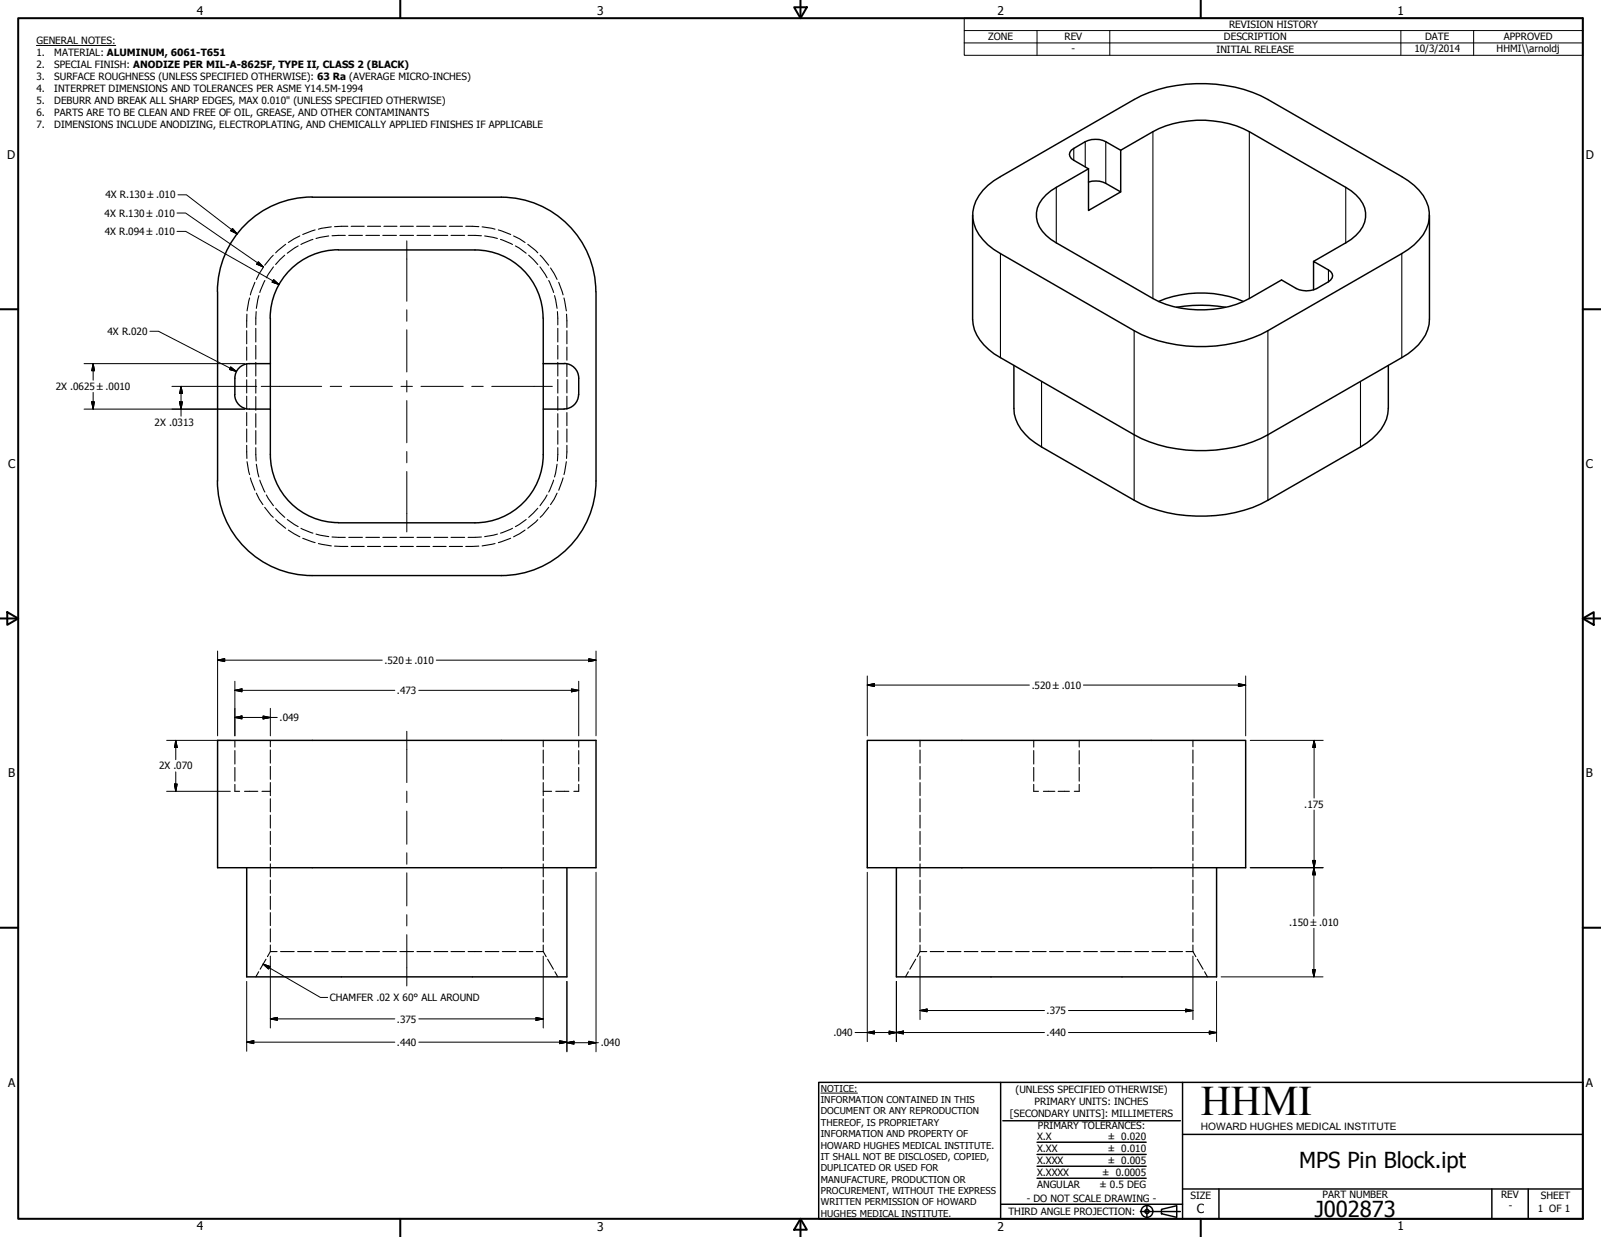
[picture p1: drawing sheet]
<svg xmlns="http://www.w3.org/2000/svg" width="559mm" height="432mm" viewBox="0 0 559 432" stroke-linecap="round" stroke-linejoin="round" font-family="sans-serif">
<!-- layer: Hidden (ANSI) -->
<g fill="none" stroke="#000" stroke-width=".38">
<path d="M115.6 79.2l-4.5 .8M121.4 79l-4.6 .1M122.6 79h4.5M128.3 79h4.5M134 79h4.6M139.7 79h4.6M145.4 79h4.6M151.1 79h4.6M156.8 79h4.6M162.6 79l4.5 .1M168.3 79.2l4.5 .8M89 98.6l-1.6 4.3"/>
<path d="M91.8 93.5l-2.3 4M92.5 97.9l-1.8 4.2M95.4 89.1l-3 3.5M95.4 93.2l-2.4 3.8M99.4 89.1l-3.2 3.2M99.7 85.3l-3.5 3M104.1 85.9l-3.8 2.5M104.6 82.4l-4 2.2M109.2 83.6l-4.2 1.7M110 80.3l-4.3 1.6M114.7 82.4l-4.4 .8M120.5 82.2l-4.6 .1"/>
<path d="M121.7 82.2h4.8M127.7 82.2h4.8M133.6 82.2h4.8M139.6 82.2h4.7M145.5 82.2h4.8M151.5 82.2h4.8M157.4 82.2h4.8M163.4 82.2l4.6 .1M169.2 82.4l4.4 .8M173.9 80.3l4.3 1.6M174.7 83.6l4.2 1.7M179.3 82.4l4 2.2"/>
<path d="M179.9 85.9l3.7 2.5M184.2 85.3l3.5 3M184.5 89.1l3.2 3.2M188.5 93.2l2.4 3.8M188.5 89.1l3 3.5M191.5 97.9l1.7 4.2M192.2 93.5l2.2 4M195 98.6l1.5 4.3M86.1 115.4v4.6M86.2 109.7l-.1 4.6M87.1 104l-.9 4.5M89.3 114.6v4.8"/>
<path d="M89.4 108.8l-.1 4.6M90.4 103.2l-.9 4.4M193.5 103.2l.9 4.4M194.6 108.8l.1 4.6M194.7 114.6v4.8M196.8 104l.9 4.5M197.7 109.7l.2 4.6M197.9 115.4v4.6M86.1 121.2v4.5M86.1 126.9v4.5M86.1 132.6v4.6M86.1 138.3v4.6"/>
<path d="M89.3 120.6v4.7M89.3 126.5v4.8M89.3 132.5v4.7M89.3 138.4v4.8M194.7 120.6v4.7M194.7 126.5v4.8M194.7 132.5v4.7M194.7 138.4v4.8M197.9 121.2v4.5M197.9 126.9v4.5M197.9 132.6v4.6M197.9 138.3v4.6"/>
<path d="M86.1 155.4l.1 4.6M86.1 144v4.6M86.1 149.7v4.6M89.3 156.3l.1 4.6M89.3 144.4v4.8M89.3 150.3v4.8M194.7 144.4v4.8M194.7 150.3v4.8M194.7 156.3l-.1 4.6M197.9 155.4l-.2 4.6M197.9 144v4.6M197.9 149.7v4.6"/>
<path d="M86.2 161.2l.9 4.5M87.4 166.8l1.6 4.3M89.5 162.1l.9 4.4M89.5 172.1l2.3 4M90.7 167.6l1.8 4.2M92.4 177.1l3 3.5M93 172.8l2.4 3.7M96.2 177.4l3.2 3.2M187.7 177.4l-3.2 3.2M190.9 172.8l-2.4 3.7M191.5 177.1l-3 3.5M193.2 167.6l-1.7 4.2"/>
<path d="M194.4 162.1l-.9 4.4M194.4 172.1l-2.2 4M196.5 166.8l-1.5 4.3M197.7 161.2l-.9 4.5M96.2 181.4l3.5 3M100.3 181.4l3.8 2.4M100.6 185l4 2.4M105 184.4l4.2 1.7M105.7 187.9l4.3 1.5M110.3 186.4l4.4 .9M111.1 189.7l4.5 .9M115.9 187.5l4.6 .1"/>
<path d="M116.8 190.6l4.6 .2M121.7 187.6h4.8M122.6 190.8h4.5M127.7 187.6h4.8M128.3 190.8h4.5M133.6 187.6h4.8M134 190.8h4.6M139.6 187.6h4.7M139.7 190.8h4.6M145.4 190.8h4.6M145.5 187.6h4.8M151.1 190.8h4.6"/>
<path d="M151.5 187.6h4.8M156.8 190.8h4.6M157.4 187.6h4.8M167.1 190.6l-4.5 .2M168 187.5l-4.6 .1M172.8 189.7l-4.5 .9M173.6 186.4l-4.4 .9M178.2 187.9l-4.3 1.5M178.9 184.4l-4.2 1.7M183.3 185l-4 2.4M183.6 181.4l-3.7 2.4M187.7 181.4l-3.5 3"/>
<path d="M82 258.4v2.4M94.4 258.4v2.3M189.6 258.4v2.3M202 258.4v2.4M321.1 258.4v2.3M360.8 258.4v2.4M376.7 258.4v2.4M416.4 258.4v2.3M82 273.8v2.4h1.6M82 262v4.7M82 267.9v4.8M85.3 276.2h4.7"/>
<path d="M91.4 276.2h3M94.4 261.8v4.6M94.4 267.5v4.5M94.4 273.2v4.5M94.4 278.8v4.6M189.6 261.8v4.6M189.6 267.5v4.5M189.6 273.2v4.5M189.6 278.8v4.6M189.6 276.2h2.9M194 276.2h4.6M202 273.8v2.4h-1.7"/>
<path d="M202 262v4.7M202 267.9v4.8M321.1 261.8v4.6M321.1 267.5v4.5M321.1 273.2v4.5M321.1 278.8v4.6M360.8 273.8v2.4h1.7M360.8 262v4.7M360.8 267.9v4.8M364.2 276.2h4M369.3 276.2h4M376.7 273.8v2.4h-1.7"/>
<path d="M376.7 262v4.7M376.7 267.9v4.8M416.4 261.8v4.6M416.4 267.5v4.5M416.4 273.2v4.5M416.4 278.8v4.6M94.4 284.5v4.6M94.4 290.2v4.6M94.4 295.8v4.6M189.6 284.5v4.6M189.6 290.2v4.6M189.6 295.8v4.6"/>
<path d="M321.1 284.5v4.6M321.1 290.2v4.6M321.1 295.8v4.6M416.4 284.5v4.6M416.4 290.2v4.6M416.4 295.8v4.6M94.4 301.6v4.5M94.4 307.2v4.6M94.4 312.9v4.5M94.4 318.6v4.5M189.6 301.6v4.5M189.6 307.2v4.6"/>
<path d="M189.6 312.9v4.5M189.6 318.6v4.5M321.1 301.6v4.5M321.1 307.2v4.6M321.1 312.9v4.5M321.1 318.6v4.5M416.4 301.6v4.5M416.4 307.2v4.6M416.4 312.9v4.5M416.4 318.6v4.5M90.3 339.2l-1 1.8M92.8 334.8l-2 3.5"/>
<path d="M94.4 324.2v4.6M94.4 329.9v2.3M96.7 332.2h-2.3l-1.1 1.7M97.9 332.2h4.8M103.9 332.2h4.7M109.8 332.2h4.8M115.8 332.2h4.7M121.7 332.2h4.8M127.7 332.2h4.8M133.6 332.2h4.8M139.6 332.2h4.7M145.5 332.2h4.8"/>
<path d="M151.5 332.2h4.8M157.4 332.2h4.8M163.4 332.2h4.7M169.4 332.2h4.7M175.3 332.2h4.8M181.2 332.2h4.8M187.2 332.2h2.4M189.6 332.2l1 1.7M189.6 324.2v4.6M189.6 329.9v2.3M191.1 334.8l2.1 3.5M193.7 339.2l1 1.8"/>
<path d="M317.1 339.2l-1.1 1.8M319.6 334.8l-2 3.5M321.1 324.2v4.6M321.1 329.9v2.3M323.5 332.2h-2.4l-1 1.7M324.7 332.2h4.7M330.6 332.2h4.8M336.5 332.2h4.8M342.5 332.2h4.8M348.5 332.2h4.8M354.5 332.2h4.7M360.4 332.2h4.7"/>
<path d="M366.3 332.2h4.8M372.3 332.2h4.8M378.3 332.2h4.7M384.2 332.2h4.7M390.1 332.2h4.8M396.1 332.2h4.8M402.1 332.2h4.7M408 332.2h4.7M414 332.2h2.4M416.4 332.2l1 1.7M416.4 324.2v4.6M416.4 329.9v2.3"/>
<path d="M417.9 334.8l2 3.5M420.4 339.2l1 1.8"/>
</g>
<!-- layer: Visible (ANSI) -->
<g fill="none" stroke="#000" stroke-width=".51">
<path d="M374.8 55.9l5.1 3M378.8 49.5l-4 2.3M379.9 58.9l-11.2 6.5M386 49.5l5.2 3M391.2 52.5v14.5l-11.3 6.5v-14.6M402.4 46l-11.2 6.5M436.1 46l33.6 19.4M108.9 68.8a33.1 33.1 0 0 0-33 33v66.1a32.9 32.9 0 0 0 33 33M109 68.8h66M175 68.8a33 33 0 0 1 33 33M349.2 61.7l46.7-27a51.8 51.8 0 0 1 46.6 0l46.8 27a17.4 17.4 0 0 1 9.6 12.4 13.7 13.7 0 0 1-5.3 11.4l-4.3 3-46.8 26.9M386 64l5.2 3"/>
<path d="M118.1 87.2a23.8 23.8 0 0 0-23.8 23.8M118.2 87.2h47.6a23.8 23.8 0 0 1 23.7 23.8M349.2 88.5l46.7 26.9M368.7 84.8l33.7 19.4M469.7 84.8l-11.2 6.4M94.4 111.1v47.6M189.6 111.1v15.8M208 101.9v66a33.1 33.1 0 0 1-33 33M339.5 111.4a16.5 16.5 0 0 0 9.7 13.4l46.7 27a51.8 51.8 0 0 0 46.6 0l46.8-27a18 18 0 0 0 9.5-11.5l.1-1.9M404.4 105.2a38.4 38.4 0 0 1 29.6 0M410.7 107.3a52.6 52.6 0 0 1 17 0M452.4 100.7l-5.1-3-11.2 6.5"/>
<path d="M459.6 100.7l4.1-2.3a2.19 2.19 0 0 0 1.4-2.1 2.19 2.19 0 0 0-1.4-2.1l-5.2-3v10M87 126.9a5 5 0 0 0-5 5.1l-.1 5.7a5.1 5.1 0 0 0 5.1 5.1M87.1 126.9h7.3M189.6 126.9v15.9h7.3M189.6 126.9h7.3M196.9 126.9a5.1 5.1 0 0 1 5.1 5.1v5.7M201.9 137.7a5 5 0 0 1-5 5M87.1 142.8h7.3M94.4 158.7a23.8 23.8 0 0 0 23.7 23.7l47.7 .1a23.8 23.8 0 0 0 23.8-23.8M189.6 142.8v15.9M353.9 142.6a14.7 14.7 0 0 0 7.5 12l34.5 20a51.1 51.1 0 0 0 35.1 4.3 37.7 37.7 0 0 0 11.5-4.3l32.4-18.6a16.5 16.5 0 0 0 9.7-13.4M109 200.9h66"/>
<path d="M75.9 258.4h132.1v44.5h-132.1zM302.7 258.4h132.1v44.5h-132.1zM86.1 302.9v38.1h111.8v-38.1M312.9 302.9v38.1h111.7v-38.1"/>
</g>
<!-- layer: Visible Narrow (ANSI) -->
<g fill="none" stroke="#000" stroke-width=".38">
<path d="M374.8 51.8v4.1M378.8 49.5v8.8M386 49.5v14.5M402.4 46v58.2M436.1 46v58.2M368.7 65.4v19.4M469.7 65.4v19.4M349.2 88.5v36.3M463.7 94.2v4.2M489.3 88.5v36.3M395.9 115.4v59.2M442.5 115.4v59.2"/>
<path d="M363.5 133.2v22.8M474.9 133.2v22.8"/>
</g>
<g fill="none" stroke="#000" stroke-width=".51">
<path d="M374.8 51.8a2.16 2.16 0 0 0-1.5 2.1 2.16 2.16 0 0 0 1.5 2M378.8 49.5a8.2 8.2 0 0 1 7.2 0M402.4 46a37.2 37.2 0 0 1 33.7 0M339.5 75.1v36.3M349.2 61.7a17.2 17.2 0 0 0-9.7 12.4 13.7 13.7 0 0 0 5.3 11.4l4.4 3M368.7 65.4a12.3 12.3 0 0 0-6.9 8.8 10.3 10.3 0 0 0 5 9.4l1.9 1.2M379.9 63.6a8.1 8.1 0 0 1 6.1 .4M469.7 65.4a12.3 12.3 0 0 1 6.9 8.8 10.3 10.3 0 0 1-5 9.4l-1.9 1.2M498.9 75.1v36.3M395.9 115.4a51.8 51.8 0 0 0 46.6 0M402.4 104.2a37.7 37.7 0 0 0 33.7 0M452.4 100.7a8.2 8.2 0 0 0 7.2 0"/>
<path d="M353.9 127.6v15M484.6 127.6v15"/>
</g>
<!-- layer: Border (ANSI) -->
<g fill="none" stroke="#000" stroke-width=".7">
<path d="M6.3 6.3h546.1v419.1h-546.1zM139.7 0v6.3M277.2 2.5h4.4l-2.2 3.8zM279.4 0v6.3M419.1 0v6.3M0 107.9h6.3M552.4 107.9h6.4M0 215.9h6.3M2.5 213.7l3.8 2.2-3.8 2.2zM552.4 215.9l3.9-2.2v4.4zM552.4 215.9h6.4M0 323.8h6.3"/>
<path d="M552.4 323.8h6.4M139.7 425.4v6.4M279.4 425.4l2.2 3.9h-4.4zM279.4 425.4v6.4M419.1 425.4v6.4"/>
</g>
<!-- layer: Title (ANSI) -->
<g fill="none" stroke="#000" stroke-width=".51">
<path d="M285.8 377.8h266.6v47.6h-266.6zM349.2 377.8v47.6M412.7 377.8v47.6M350 391.2h62M361.9 398.7h38.1M412.7 396h139.7M361.9 411.3h38.1M361.9 407.1h38.1M361.9 403h38.1M412.7 415h139.7M425.4 415v10.4M520.7 415v10.4"/>
<path d="M533.4 415v10.4M349.2 420.4h63.5M398 422.9h14M400.3 420.6v4.6M405.4 422.1l5.3-1.2v4l-5.3-1.2z"/>
<circle cx="400.3" cy="422.9" r="2.06"/>
<circle cx="400.3" cy="422.9" r=".73"/>
</g>
<path d="M286.5 381.6h12.8" fill="none" stroke="#000" stroke-width=".35"/>
<!-- layer: Symbol (ANSI) -->
<path d="M12.7 15.9h27.7M336.5 10.7v-4.4h215.9v4.4M336.5 15h215.9M361.9 10.7v8.6M387.3 10.7v8.6M488.9 10.7v8.6M514.3 10.7v8.6M552.4 10.7h-215.9v4.3M552.4 10.7v8.6h-215.9v-4.3M91.8 336.5l2.4 .9-.5 .9zM91.8 336.5l20 11.7h2.6" fill="none" stroke="#000" stroke-width=".35"/>
<!-- layer: Dimension (ANSI) -->
<g fill="none" stroke="#000" stroke-width=".35">
<path d="M61.8 74.4h3l27.1 18.8M62.1 68h3l17.7 13.7M81.2 79.8l1.6 1.9-2.3-1.2zM61.8 80.8h3l32.6 18.5M90.2 91.4l1.7 1.8-2.3-1zM95.5 97.6l1.9 1.7-2.4-.8zM52.3 115.6h3l27.2 14.1M29.3 126.9h56.2M32.5 126.9l.5 2.5h-1zM32.5 126.9v5.8M32.5 137v5.8M60 134.9h29.6"/>
<path d="M63.2 134.9l.5 2.5h-1zM63.2 134.9v10.4M80.5 128.1l2 1.6-2.4-.7zM29.3 142.8h56.2M32 140.3h1l-.5 2.5zM62.7 140.3h1l-.5 2.5zM75.9 230.4l2.5-.5v1zM75.9 230.4h57.5M75.9 227.3v29.6M82 237.8v19.1M152.3 230.4h55.7M202 237.8v19.1"/>
<path d="M205.5 229.9l2.5 .5-2.5 .5zM208 227.3v29.6M302.7 239.1l2.5-.5v1zM302.7 239.1h56.6M302.7 236v20.9M378.1 239.1h56.7M432.2 238.6l2.6 .5-2.6 .5zM434.8 236v20.9M58.2 258.4h22.2M61.3 258.4l.5 2.5h-.9zM61.3 258.4v6.8M82 241l2.5-.5v1z"/>
<path d="M82 250.4l2.5-.5v1.1zM82 241h55.8M82 250.4h14.8M91.8 249.9l2.6 .5-2.6 .6zM94.4 247.3v9.6M146.2 241h55.8M199.5 240.5l2.5 .5-2.5 .5zM436.4 258.4h25.4M458.7 258.4l.5 2.5h-1zM458.7 258.4v20.2M58.2 276.2h22.2M60.9 273.7h.9l-.5 2.5z"/>
<path d="M61.3 269.4v6.8M458.7 282.8l-.1 37M208 304.5v62.7M302.7 304.5v59.1M436.4 302.9h25.4M458.2 300.4h1l-.5 2.5zM458.6 302.9l.5 2.5h-1zM94.4 333.8v3.1M94.4 337v21.8M189.6 333.8v25M321.1 333.8v22.1M416.4 333.8v22.1"/>
<path d="M458.1 338.5h1l-.5 2.5zM458.6 324v17M86.1 342.6v24.4M94.4 355.7l2.4-.5v1zM94.4 355.7h43.4M146.2 355.7h43.4M187.1 355.2l2.5 .5-2.5 .5zM197.9 342.6v24.6M310.3 359.9l2.6 .5-2.6 .5zM312.9 342.6v21M321.1 352.7l2.5-.5v1zM321.1 352.7h43.5"/>
<path d="M372.9 352.7h43.5M413.8 352.2l2.6 .5-2.6 .5zM422.1 359.9l2.5 .5-2.5 .5zM424.6 342.6v21M426.2 341h35.6M86.1 363.8l2.5-.5v1zM86.1 363.8h51.7M146.2 363.8h51.7M195.3 363.3l2.6 .5-2.6 .5zM197.9 364l2.4-.5v1zM197.9 364h11M205.5 363.5l2.5 .5-2.5 .5z"/>
<path d="M298.4 360.4h66.2M302.7 360.4l2.5-.5v1zM312.9 360.4l2.4-.5v1zM372.9 360.4h51.7"/>
</g>
<g fill="#000" stroke="#000" stroke-width=".35">
<path d="M80.5 80.5l2.3 1.2zM81.2 79.8l1.6 1.9-2.3-1.2zM89.6 92.2l2.3 1zM90.2 91.4l1.7 1.8-2.3-1zM95 98.5l2.4 .8zM95.5 97.6l1.9 1.7-2.4-.8zM32.5 126.9l.5 2.5zM32.5 126.9l.5 2.5h-1zM63.2 134.9l.5 2.5zM63.2 134.9l.5 2.5h-1zM80.1 129l2.4 .7zM80.5 128.1l2 1.6-2.4-.7z"/>
<path d="M32 140.3l.5 2.5zM32 140.3h1l-.5 2.5zM62.7 140.3l.5 2.5zM62.7 140.3h1l-.5 2.5zM75.9 230.4l2.5-.5zM75.9 230.4l2.5-.5v1zM205.5 230.9l2.5-.5zM205.5 229.9l2.5 .5-2.5 .5zM302.7 239.1l2.5-.5zM302.7 239.1l2.5-.5v1zM432.2 239.6l2.6-.5zM432.2 238.6l2.6 .5-2.6 .5z"/>
<path d="M82 241l2.5-.5zM82 241l2.5-.5v1zM82 250.4l2.5-.5zM82 250.4l2.5-.5v1.1zM91.8 251l2.6-.6zM91.8 249.9l2.6 .5-2.6 .6zM199.5 241.5l2.5-.5zM199.5 240.5l2.5 .5-2.5 .5zM60.9 273.7l.4 2.5zM60.9 273.7h.9l-.5 2.5zM61.3 258.4l.5 2.5zM61.3 258.4l.5 2.5h-.9z"/>
<path d="M458.7 258.4l.5 2.5zM458.7 258.4l.5 2.5h-1zM458.2 300.4l.5 2.5zM458.2 300.4h1l-.5 2.5zM458.6 302.9l.5 2.5zM458.6 302.9l.5 2.5h-1zM458.1 338.5l.5 2.5zM458.1 338.5h1l-.5 2.5zM94.4 355.7l2.4-.5zM94.4 355.7l2.4-.5v1zM187.1 356.2l2.5-.5zM187.1 355.2l2.5 .5-2.5 .5z"/>
<path d="M302.7 360.4l2.5-.5zM302.7 360.4l2.5-.5v1zM312.9 360.4l2.4-.5zM312.9 360.4l2.4-.5v1zM321.1 352.7l2.5-.5zM321.1 352.7l2.5-.5v1zM413.8 353.2l2.6-.5zM413.8 352.2l2.6 .5-2.6 .5zM86.1 363.8l2.5-.5zM86.1 363.8l2.5-.5v1zM195.3 364.3l2.6-.5zM195.3 363.3l2.6 .5-2.6 .5z"/>
<path d="M197.9 364l2.4-.5zM197.9 364l2.4-.5v1zM205.5 364.5l2.5-.5zM205.5 363.5l2.5 .5-2.5 .5zM310.3 360.9l2.6-.5zM310.3 359.9l2.6 .5-2.6 .5zM422.1 360.9l2.5-.5zM422.1 359.9l2.5 .5-2.5 .5z"/>
</g>
<!-- layer: Centerline (ANSI) -->
<g fill="none" stroke="#000" stroke-width=".35">
<path d="M142 84.1v21.1M142 108.1v4M142 115.1v14.8M91.2 134.9h21.1M115.3 134.9h4M122.2 134.9h14.8M140 134.9h4M142 132.8v4M142 139.8v14.8M146.9 134.9h14.8M164.7 134.9h4M171.6 134.9h21.2"/>
<path d="M142 157.6v3.9M142 164.6v21.1M142 255.3v17.9M142 276.2v4M142 283.1v11.6M142 297.7v4M142 304.7v11.5M142 319.3v3.9M142 326.3v17.9"/>
</g>
<!-- layer: Symbol (ANSI) -->
<path d="M91.8 336.5l2.4 .9zM91.8 336.5l2.4 .9-.5 .9z" fill="#000" stroke="#000" stroke-width=".35"/>
<text font-size="14.7" x="419.1" y="389.2">HHMI</text>
<g font-size="7.7">
<text x="453.5" y="407.7">MPS Pin Block.ipt</text>
<text x="458.9" y="424.8">J002873</text>
</g>
<text font-size="4.4" x="417.8" y="423.5">C</text>
<g font-size="4.2">
<text x="68.7" y="5.3">4</text>
<text x="208.4" y="5.3">3</text>
<text x="348.1" y="5.3">2</text>
<text x="487.8" y="5.3">1</text>
<text x="2.5" y="55.5">D</text>
<text x="553.5" y="55.5">D</text>
<text x="2.8" y="163.4">C</text>
<text x="553.5" y="163.4">C</text>
<text x="2.9" y="271.4">B</text>
<text x="553.5" y="271.4">B</text>
<text x="2.8" y="379.3">A</text>
<text x="553.5" y="379.3">A</text>
<text x="68.7" y="429.5">4</text>
<text x="208.4" y="429.6">3</text>
<text x="348.1" y="429.6">2</text>
<text x="487.8" y="429.5">1</text>
</g>
<text font-size="3.6" x="419.1" y="394.3">HOWARD HUGHES MEDICAL INSTITUTE</text>
<g font-size="3.5">
<text x="429" y="9.8">REVISION HISTORY</text>
<text x="12.7" y="15.3">GENERAL NOTES:</text>
<text x="344.9" y="14.1">ZONE</text>
<text x="371.5" y="14.1">REV</text>
<text x="427.2" y="14.1">DESCRIPTION</text>
<text x="497.4" y="14.1">DATE</text>
<text x="524.9" y="14.1">APPROVED</text>
<text x="12.7" y="19.5">1.</text>
<text x="12.7" y="23.7">2.</text>
<text x="18.9" y="19.5">MATERIAL: ALUMINUM, 6061-T651</text>
<text x="18.9" y="23.7">SPECIAL FINISH: ANODIZE PER MIL-A-8625F, TYPE II, CLASS 2 (BLACK)</text>
<text x="374" y="18.3">-</text>
<text x="424.6" y="18.4">INITIAL RELEASE</text>
<text x="493.6" y="18.2">10/3/2014</text>
<text x="522.4" y="18.1">HHMI\\arnoldj</text>
<text x="12.7" y="27.8">3.</text>
<text x="18.9" y="27.8">SURFACE ROUGHNESS (UNLESS SPECIFIED OTHERWISE): 63 Ra (AVERAGE MICRO-INCHES)</text>
<text x="12.7" y="32">4.</text>
<text x="18.9" y="32">INTERPRET DIMENSIONS AND TOLERANCES PER ASME Y14.5M-1994</text>
<text x="12.7" y="36.2">5.</text>
<text x="12.7" y="40.4">6.</text>
<text x="18.9" y="36.2">DEBURR AND BREAK ALL SHARP EDGES, MAX 0.010&quot; (UNLESS SPECIFIED OTHERWISE)</text>
<text x="18.9" y="40.4">PARTS ARE TO BE CLEAN AND FREE OF OIL, GREASE, AND OTHER CONTAMINANTS</text>
<text x="12.7" y="44.6">7.</text>
<text x="18.9" y="44.6">DIMENSIONS INCLUDE ANODIZING, ELECTROPLATING, AND CHEMICALLY APPLIED FINISHES IF APPLICABLE</text>
<text x="36.8" y="69.3">4X R.130 ±.010</text>
<text x="36.5" y="75.6">4X R.130 ±.010</text>
<text x="36.6" y="82">4X R.094 ±.010</text>
<text x="37.5" y="116.9">4X R.020</text>
<text x="19.4" y="136.1">2X .0625 ±.0010</text>
<text x="54" y="148.7">2X .0313</text>
<text x="134.2" y="231.7">.520 ±.010</text>
<text x="138.6" y="242.3">.473</text>
<text x="360.1" y="240.4">.520 ±.010</text>
<text x="97.6" y="251.7">.049</text>
<text x="55.5" y="268.6">2X .070</text>
<text x="455.2" y="281.9">.175</text>
<text x="450" y="323.2">.150 ±.010</text>
<text x="115.1" y="349.4">CHAMFER .02 X 60° ALL AROUND</text>
<text x="138.6" y="356.9">.375</text>
<text x="365.3" y="354">.375</text>
<text x="138.6" y="365.1">.440</text>
<text x="209.7" y="365.3">.040</text>
<text x="290.9" y="361.7">.040</text>
<text x="365.3" y="361.7">.440</text>
<text x="354.5" y="381.6">(UNLESS SPECIFIED OTHERWISE)</text>
<text x="352.5" y="390">[SECONDARY UNITS]: MILLIMETERS</text>
<text x="361.1" y="385.8">PRIMARY UNITS: INCHES</text>
<text x="362.3" y="394.1">PRIMARY TOLERANCES:</text>
<text x="361.9" y="397.9">X.X</text>
<text x="386.7" y="398">± 0.020</text>
<text x="361.9" y="402.1">X.XX</text>
<text x="361.9" y="406.3">X.XXX</text>
<text x="386.7" y="402.1">± 0.010</text>
<text x="386.7" y="406.3">± 0.005</text>
<text x="361.9" y="410.5">X.XXXX</text>
<text x="384.7" y="410.5">± 0.0005</text>
<text x="358.4" y="419.7">- DO NOT SCALE DRAWING -</text>
<text x="361.9" y="414.6">ANGULAR</text>
<text x="383.8" y="414.7">± 0.5 DEG</text>
<text x="415.5" y="418.4">SIZE</text>
<text x="461.6" y="418.3">PART NUMBER</text>
<text x="523.9" y="418.3">REV</text>
<text x="537.8" y="418.4">SHEET</text>
<text x="352" y="424.2">THIRD ANGLE PROJECTION:</text>
<text x="526.6" y="421.9">-</text>
<text x="536.7" y="423.2">1 OF 1</text>
</g>
<g font-size="3.3">
<text x="286.5" y="381.1">NOTICE:</text>
<text x="286.5" y="385">INFORMATION CONTAINED IN THIS</text>
<text x="286.5" y="389">DOCUMENT OR ANY REPRODUCTION</text>
<text x="286.5" y="392.9">THEREOF, IS PROPRIETARY</text>
<text x="286.5" y="396.9">INFORMATION AND PROPERTY OF</text>
<text x="286.5" y="400.9">HOWARD HUGHES MEDICAL INSTITUTE.</text>
<text x="286.5" y="404.9">IT SHALL NOT BE DISCLOSED, COPIED,</text>
<text x="286.5" y="408.9">DUPLICATED OR USED FOR</text>
<text x="286.5" y="412.8">MANUFACTURE, PRODUCTION OR</text>
<text x="286.5" y="416.8">PROCUREMENT, WITHOUT THE EXPRESS</text>
<text x="286.5" y="420.8">WRITTEN PERMISSION OF HOWARD</text>
<text x="286.5" y="424.8">HUGHES MEDICAL INSTITUTE.</text>
</g>
</svg>
